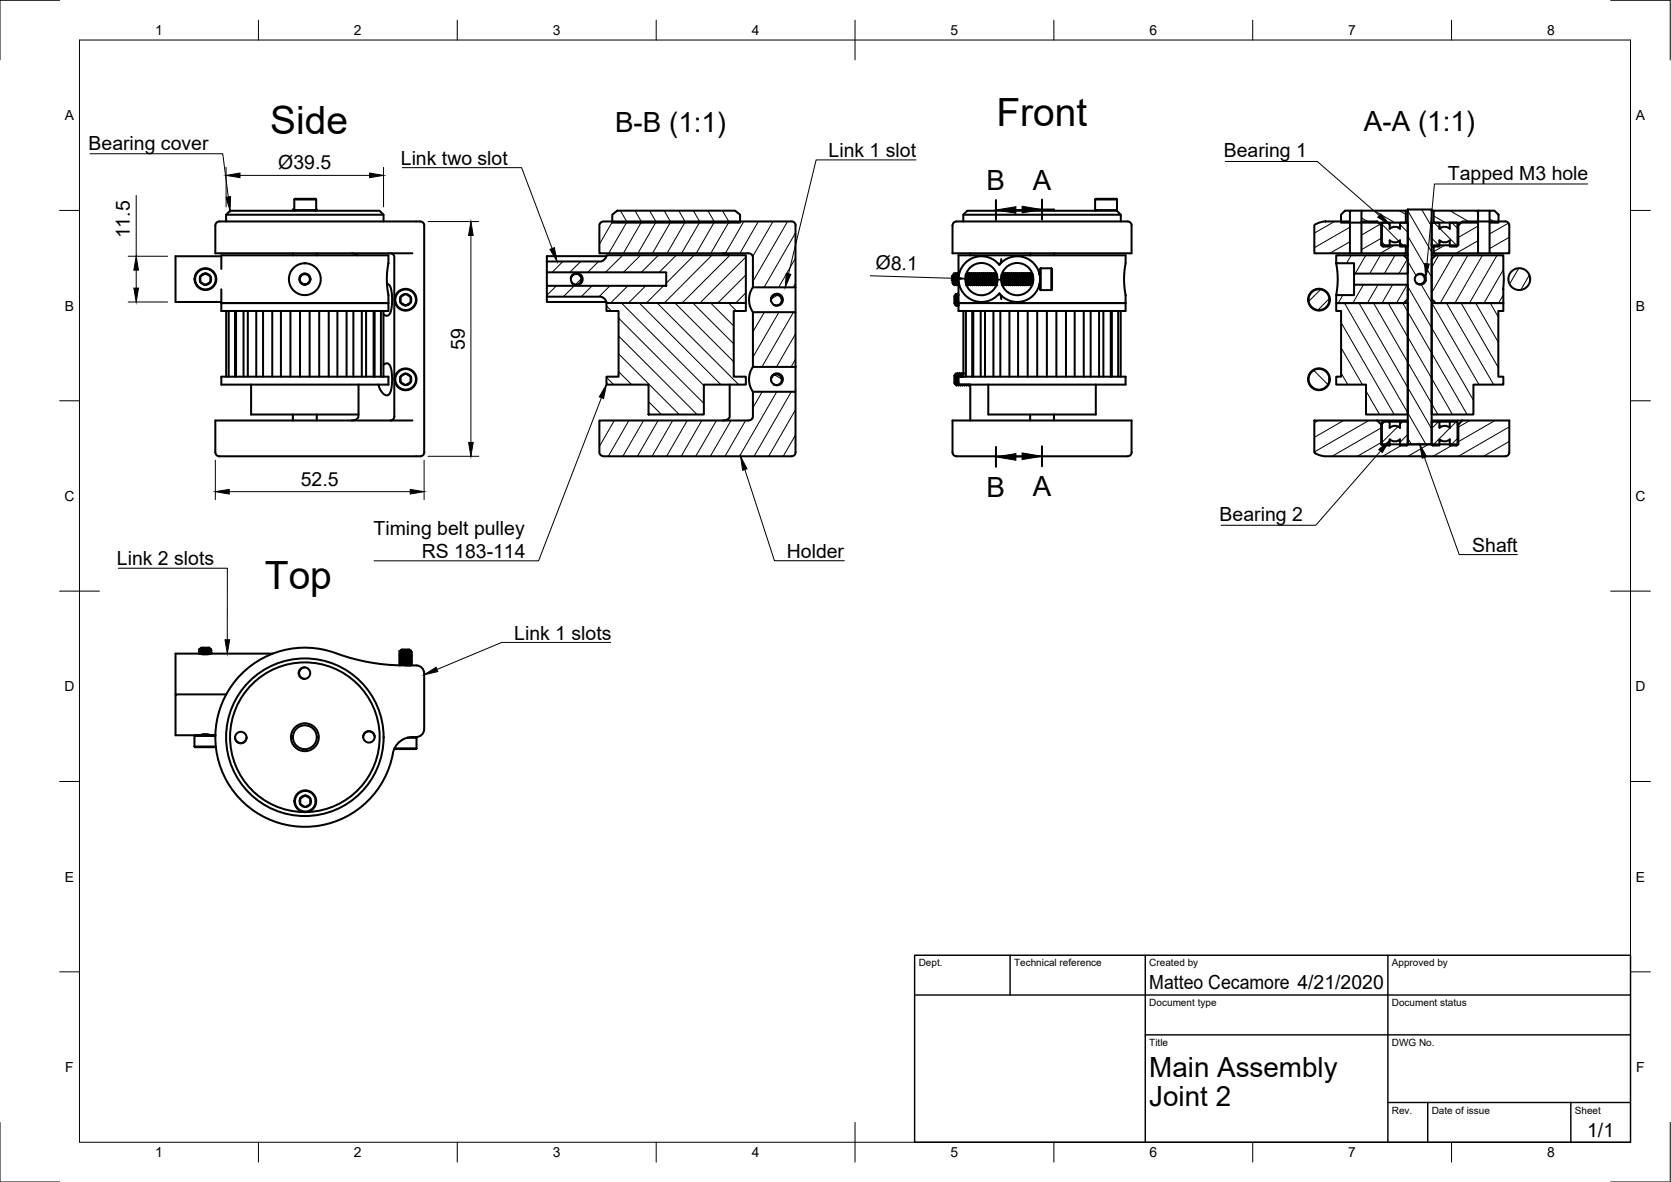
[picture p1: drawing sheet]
<svg xmlns="http://www.w3.org/2000/svg" width="420mm" height="297mm" viewBox="0 0 420 297" stroke-linecap="round" stroke-linejoin="round" font-family="sans-serif">
<!-- layer: Visible -->
<g fill="none" stroke="#000" stroke-width=".51">
<path d="M54.1 56.7v7h49.6M54.1 56.7a1.37 1.37 0 0 1 1.7-1h49.1a1.47 1.47 0 0 1 1.8 1M56.9 54h39.5M56.9 55.7v-1.7l.9-1h37.6l1 1v1.7M74 52.8h5.5M74 50.1l.2-.1h5.1l.2 .1M74 50.1h5.5M74 52.7h-.4v.3M74 52.8l.2 .2M74 50.1v2.7M79.5 52.7h.2v.3M79.5 52.8l-.2 .2"/>
<path d="M79.5 50.1v2.7M106.7 56.7v57a1.44 1.44 0 0 1-1.8 1h-48.7a1.92 1.92 0 0 1-2-.6l-.1-8.4h49.6M151 56l.7-.3 47.3-.1a.97 .97 0 0 1 1 1v15.6h-10.7v-7.7l-.2-.5-.5-.3h-37.9v-7.1zM153.9 53.9l1.3-1h29.6l1.3 1v2.1h-32.2zM239.5 56.7v7h45v-7M242.2 54h39.6M242.2 55.7v-1.7l1-1h37.6l1 1v1.7M259 53v-.3h6v.3M275.4 52.8h5.5M275.4 50.1l.1-.1h5.2l.2 .1M275.4 50.1h5.5M275.4 52.8l.1 .2"/>
<path d="M275.4 50.1v2.7M280.9 52.8l-.2 .2M280.9 50.1v2.7M283.5 55.7h-41.9a1.92 1.92 0 0 0-2 .6l-.1 .4M283.5 55.7a1.01 1.01 0 0 1 1 1M330.5 56.5l1.1-.5 1.4-.3h6.4v8h-8.9zM338.2 52.9h1.2v3.1h-2.2v-2zM339.4 56h2.9M339.4 52.9h2.9M342.3 55.7h4l1 .9v5h6.2v2.1h-11.2zM342.3 52.9h11.2v3.1h-11.2zM347.3 56.6h.2"/>
<path d="M347.8 56h1.6v1.5a1.97 1.97 0 0 1 2.6 0v-1.5h2M347.8 55.9l-.3 .3v5.4M352 57.1l-.4 .1M353.5 52.9h.5M353.7 55.9l.3 .3v5.4M354 52.6h6v59.1h-6zM360 56h1.9v1.5a1.96 1.96 0 0 1 2.7 0l-.1-1.5h1.7M360 52.9h.5M360.3 55.9l-.3 .3v5.4M360.5 52.9h11.1v3.1h-11.1zM361.9 57.1l.4 .1M366.2 55.9l.3 .3v5.4"/>
<path d="M366.5 56.6h.2M371.6 55.7h2.9M371.6 52.9h2.9M374.5 55.7l4-.1a1.01 1.01 0 0 1 1 1v7.1h-5zM374.5 52.9h1.3l1 1.1v2h-2.3zM50.4 69.4l.6-.3a.99 .99 0 0 1 1.6 .1 1.08 1.08 0 0 1 .3 1.4v.3l-.6 .4a.99 .99 0 0 1-1.6-.2 1.08 1.08 0 0 1-.3-1.4zM55.6 67.6v-3.4h42.1v2l-.4 3.7 .4 4.3v4h-42.1v-5.5M55.6 76.2h42.1M55.6 64.4h-11.5v11.5h11.5M56.9 78.2v16.5M57.5 78.2v16.5M59.1 78.2v16.5"/>
<path d="M59.4 78.2v16.5M61.2 78.2v16.5M62.3 78.2v16.5M64.4 78.2v16.5M66.1 78.2v16.5M68.5 78.2v16.5M70.6 78.2v16.5M73 78.2v16.5M73.6 63.7v.5M75.4 78.2v16.5M75.5 69.6l-.1 .9 .4 .6M75.7 69.2l-.2 .4 .4-.4 .7-.3 .6 .1 .4 .3 .3 1-.4 .8"/>
<path d="M76.4 68.8l.8 .1M77.5 71.1l-.7 .3-1-.3 .5 .4 .8-.1M77.7 71l-.2 .1M77.9 78.2v16.5M79.7 63.7v.5M80.3 78.2v16.5M82.7 78.2v16.5M84.8 78.2v16.5M87.1 78.2v16.5M88.4 63.7l.8 .1 .7 .4M88.9 78.2v16.5M91 78.2v16.5"/>
<path d="M92.1 78.2v16.5M93.9 78.2v16.5M94.2 78.2v16.5M95.8 78.2v16.5M96.4 78.2v16.5M97.3 71.3l.7 .4 .4 1.1 .2 2.2-.1 2-.3 1.4-.5 .8-.5 .2-.8-.4M98.1 63.7l.8 .3 .2 .5v40.3l-.2 .6-.8 .3M100.7 74.6l.6-.4a.99 .99 0 0 1 1.6 .2 1.08 1.08 0 0 1 .3 1.4v.3l-.6 .3a.99 .99 0 0 1-1.6-.2 1.12 1.12 0 0 1-.3-1.3zM137.5 65.7h13.6l1-.6 .4-1h35v12h-35l-.4-.9-1.1-.6h-13.5v-2.8h30v-3.4h-30zM137.5 68.4v3.4M137.5 74.6v1.3h15M143.6 69.9l.2 1.1"/>
<path d="M146.2 70.3l-.2-.8-.8-.6-1.1 .2-.6 .8 .4-.7 .7-.5 1 .1 .6 .4 .3 .7-.2 1.1-.7 .6h-.9l-.9-.6 .6 .5h.8l.8-.5 .2-.7M152.5 64.4h-15v1.3M152.5 76.1h35v2.1h-3v16.5h3v2h-10.5v7.5h-13.9v-7.5h-10.6v-2h3v-16.5h-3zM181.7 63.7h.8l.7 .4M189.3 72.2l-.6 1.2-.4 1.6 .3 1.9 .7 1.6M193.9 75.7l.7 .9M194.2 74.3l1.1-.5 1 .4 .5 1-.3 1.1-.9 .5-1-.1 .7 .1 .7-.3 .5-.6 .1-.7-.6-.9-1.1-.2-.8 .6-.2 1v-.7zM200 72.2v6.3M239.7 70l.1 1.3M239.7 70.9l.1 .4M239.8 71.3h.1M239.8 71.3l.2 .4"/>
<path d="M239.9 68.7a2.94 2.94 0 0 0-.4 2.2l.2 .5M239.9 68.7l-.1 2.6M239.9 68.7l.1 .3M239.9 69.6l.2 2.1M239.9 70.7l.1 1M240 69l.3 2.3M240 69h.1M240 71.7h.1M240.1 69l.2 2.3M240.2 75.2l.1 1.3M240.2 76.1v.4M240.2 76.5h.1"/>
<path d="M240.2 76.5v.1M240.2 68.7l.3 3M240.2 68.7l-.1 .3M240.3 68.7l.2 .3M240.3 71.3h.1M240.3 71.3l-.2 .4M240.3 76.5l.2 .3M240.3 71.3l.2 .4M240.3 73.9a2.94 2.94 0 0 0-.3 2.2l.2 .5M240.3 73.9l.1 2-.2-.7v1.4M240.3 68.7l.3 3M240.3 73.9l.2 .3"/>
<path d="M240.4 74.7l.1 2.1M240.4 75.9l.1 .9M240.5 74.2l.2 2.3M240.5 74.2h.1M240.5 76.8h.1M240.5 71.7h.1M240.5 69l.2 2.3M240.5 69h.1M240.5 74.2l.3 2.3M240.5 74.2l.2-.4 .3 3M240.6 69l.2 2.3M240.7 73.8l.3 .4"/>
<path d="M240.7 76.5h.1M240.7 76.5l-.2 .3M240.7 68.7l.3 3M240.7 71.3h.1M240.7 68.7h.1M240.7 71.3l-.1 .4M240.7 68.7l-.1 .3M240.8 76.5l.2 .3M240.8 73.8l.2 2.9M240.8 68.7l.3 3M240.8 71.3l.2 .4M240.8 68.7l.2 .3"/>
<path d="M241 74.2h.1M241 76.8h.1M241 76.2h42h-32.6M241 69l.1 .3M241 69h.1M241 71.7h.1M241.1 69v.1M241.2 68.8l-.1 .2M241.2 71.5l-.1 .2M242.2 78.2v16.5M242.8 69.2l.2 2.5M242.9 65.9a5.7 5.7 0 0 1 8.4 .7 5.7 5.7 0 0 1 8.4-.7 5.7 5.7 0 0 1 0 8.5 5.7 5.7 0 0 1-8.4-.7 5.7 5.7 0 0 1-8.4 .7 5.7 5.7 0 0 1 0-8.5z"/>
<path d="M242.9 69l.2 2.7M242.9 78.2v16.5M242.9 68.8l.1 .2M243 71.6v.1M243 69l.2 2.3M243 69h.1M243 71.7h.1M243.1 69l.2 2.3M243.2 68.7l.3 3M243.2 71.3h.1M243.2 68.7h.1M243.2 68.7l-.1 .3"/>
<path d="M243.3 71.3l-.2 .4M243.3 68.7l.3 3M243.3 71.3l.2 .4M243.3 68.7l.2 .3M243.5 69h.1M243.5 71.7h.1M243.5 69l.3 2.3M243.6 69l.2 2.3M243.8 68.7l.2 3M243.8 71.3h.1M243.8 68.7h.1M243.8 71.3l-.2 .4"/>
<path d="M243.8 68.7l-.2 .3M243.8 68.7l.3 3M243.8 68.7l.2 .3M243.8 71.3l.2 .4M244 63.7v.5M244 69l.3 2.3M244 69h.1M244 71.7h.1M244.1 69l.2 2.3M244.1 69l.2-.3 .2 3M244.3 71.3h.1M244.3 68.7h.1"/>
<path d="M244.3 71.3l-.2 .4M244.3 71.3l.2 .4M244.3 68.7l.3 3M244.3 68.7l.2 .3M244.5 78.2v16.5M244.5 69l.3 2.3M244.5 69h.1M244.5 71.7h.1M244.6 69l.2 2.3M244.7 78.2v16.5M244.8 68.7l.2 3M244.8 71.3h.1"/>
<path d="M244.8 68.7h.1M244.8 68.7l-.2 .3M244.8 71.3l-.2 .4M244.8 68.7l.3 3M244.8 71.3l.2 .4M244.8 68.7l.2 .3M245 69h.1M245 71.7h.1M245 69l.3 2.3M245.1 69l.2 2.3M245.3 68.7l.3 3M245.3 71.3h.1"/>
<path d="M245.3 68.7h.1M245.3 71.3l-.2 .4M245.3 68.7l-.2 .3M245.3 68.7l.2 .3M245.3 71.3l.2 .4M245.5 69l.3 2.3M245.5 69h.1M245.6 69l.2 2.3M245.6 69l.2-.3 .2 3M245.8 71.3h.1M245.8 68.7h.1M245.8 71.3l-.2 .4"/>
<path d="M245.8 71.3l.2 .4M245.8 68.7l.3 3 .2-.4M245.8 68.7l.2 .3M246 71.7h.1M246 69l.3 2.3M246 69h.1M246.1 69l.2 2.3M246.3 68.7l.2 3M246.3 71.3h.1M246.3 68.7h.1M246.3 68.7l-.2 .3M246.3 68.7l.3 3"/>
<path d="M246.3 68.7l.2 .3M246.3 71.3l.2 .4M246.5 69l.3 2.3M246.5 69h.1M246.5 71.7h.1M246.6 69l.2 2.3M246.6 78.2v16.5M246.8 68.7l.3 3M246.8 71.3h.1M246.8 68.7h.1M246.8 71.3l-.2 .4M246.8 68.7l-.2 .3"/>
<path d="M246.8 71.3l.2 .4M246.8 68.7l.2 .3M247 69l.3 2.3M247.2 68.7l.3 3M247.2 68.7l.4 3 .2-.4M247.2 68.7l-.1 .3M247.3 71.3l-.2 .4M247.3 71.3l.2 .4M247.3 68.7l.2 .3M247.5 69h.1M247.5 71.7h.1M247.5 69l.3 2.3"/>
<path d="M247.6 69l.2 2.3M247.7 78.2v16.5M247.8 68.7l.2 3M247.8 71.3h.1M247.8 68.7h.1M247.8 68.7l-.2 .3M247.8 68.7l.3 3M247.8 68.7l.2 .3M247.8 71.3l.2 .4M248 69l.3 2.3M248 69h.1M248 71.7h.1"/>
<path d="M248.1 69l.2 2.3M248.2 68.7l.3 3M248.2 68.7l-.1 .3M248.3 71.3h.1M248.3 68.7h.1M248.3 71.3l-.2 .4M248.3 71.3l.2 .4M248.3 68.7l.3 3M248.3 68.7l.2 .3M248.5 69l.3 2.3M248.5 71.7h.1M248.8 68.7l.2 3"/>
<path d="M248.8 68.7l.3 3M248.8 68.7l-.2 .3M248.8 71.3l-.2 .4M248.8 71.3l.2 .4M248.8 68.7l.2 .3M249 69h.1M249 71.7h.1M249 69l.3 2.3M249.1 69l.2 2.3M249.3 68.7l.2 3M249.3 71.3h.1M249.3 68.7h.1"/>
<path d="M249.3 71.3l-.2 .4M249.3 68.7l-.2 .3M249.3 68.7l.3 3M249.3 68.7l.2 .3M249.3 71.3l.2 .4M249.5 69l.3 2.3M249.5 69h.1M249.5 71.7h.1M249.6 69l.2 2.3M249.7 68.7l.3 3M249.7 68.7l-.1 .3M249.8 71.3h.1"/>
<path d="M249.8 68.7h.1M249.8 71.3l-.2 .4M249.8 78.2v16.5M249.8 71.3l.2 .4M249.8 68.7l.3 3M249.8 68.7l.2 .3M250 71.7h.1M250 69l.3 2.3M250 69h.1M250.1 69l.2 2.3M250.3 68.7l.2 3-.2-.4M250.3 71.3h.1"/>
<path d="M250.3 68.7h.1M250.3 71.3l-.2 .4M250.3 68.7l-.2 .3M250.3 68.7l.2 2.9M250.3 68.7l.2 .3M250.5 69l.2 2.1M250.5 69h.1M250.6 69l.1 1.9M250.6 68.9v.1M251.4 73.9l.4 1.3M251.5 78.2v16.5M251.8 65.1l-.4 1.2"/>
<path d="M251.8 69.2l.2 2.5M251.9 69l.2 2.7M251.9 68.8l.1 .2M252 71.6v.1M252 69l.3 2.3M252 69h.1M252 71.7h.1M252.1 69l.2 2.3M252.2 68.7l.3 3M252.2 68.7l-.1 .3M252.3 71.3h.1M252.3 68.7h.1"/>
<path d="M252.3 71.3l-.2 .4M252.3 71.3l.2 .4M252.3 68.7l.3 3M252.3 68.7l.2 .3M252.5 69l.3 2.3M252.5 69h.1M252.5 71.7h.1M252.6 69l.2 2.3M252.8 68.7l.2 3M252.8 71.3h.1M252.8 68.7h.1M252.8 68.7l-.2 .3"/>
<path d="M252.8 71.3l-.2 .4M252.8 68.7l.3 3M252.8 71.3l.2 .4M252.8 68.7l.2 .3M253 69h.1M253 71.7h.1M253 69l.3 2.3M253.1 69l.2 2.3M253.3 68.7l.2 3M253.3 71.3h.1M253.3 68.7h.1M253.3 71.3l-.2 .4"/>
<path d="M253.3 68.7l-.2 .3M253.3 68.7l.3 3M253.3 68.7l.2 .3M253.3 71.3l.2 .4M253.5 69l.3 2.3M253.5 69h.1M253.5 71.7h.1M253.6 69l.2 2.3M253.7 68.7l.3 3M253.7 68.7l-.1 .3M253.8 71.3h.1M253.8 68.7h.1"/>
<path d="M253.8 71.3l-.2 .4M253.8 78.2v16.5M253.8 71.3l.2 .4M253.8 68.7l.3 3M253.8 68.7l.2 .3M254 71.7h.1M254 69l.3 2.3M254 69h.1M254.1 69l.2 2.3M254.3 68.7l.2 3M254.3 71.3h.1M254.3 68.7h.1"/>
<path d="M254.3 68.7l-.2 .3M254.3 71.3l-.2 .4M254.3 68.7l.3 3M254.3 71.3l.2 .4M254.3 68.7l.2 .3M254.5 69h.1M254.5 71.7h.1M254.5 69l.3 2.3M254.6 69l.2 2.3M254.8 68.7l.2 3M254.8 71.3l-.2 .4M254.8 71.3h.1"/>
<path d="M254.8 68.7h.1M254.8 68.7l-.2 .3M254.8 68.7l.3 3M254.8 68.7l.2 .3M254.8 71.3l.2 .4M255 69l.3 2.3M255 69h.1M255 71.7h.1M255.1 69l.2 2.3M255.2 68.7l.3 3M255.2 68.7l-.1 .3M255.3 71.3l-.2 .4"/>
<path d="M255.3 71.3h.1M255.3 68.7h.1M255.3 71.3l.2 .4M255.3 68.7l.3 3M255.3 68.7l.2 .3M255.5 71.7h.1M255.5 69l.3 2.3M255.5 69h.1M255.6 69l.2 2.3M255.8 68.7l.2 3M255.8 71.3h.1M255.8 68.7h.1"/>
<path d="M255.8 71.3l-.2 .4M255.8 68.7l-.2 .3M255.8 68.7l.3 3M255.8 68.7l.2 .3M255.8 71.3l.2 .4M256 78.2v16.5M256 69l.3 2.3M256 69h.1M256 71.7h.1M256.1 69l.2 2.3M256.3 68.7l.3 3M256.3 71.3h.1"/>
<path d="M256.3 68.7h.1M256.3 71.3l-.2 .4M256.3 68.7l-.2 .3M256.3 71.3l.2 .4M256.3 68.7l.2 .3M256.5 69l.3 2.3M256.8 68.7l.2 3M256.8 68.7l.3 3M256.8 68.7l-.2 .3M256.8 71.3l-.2 .4M256.8 71.3l.2 .4M256.8 68.7l.2 .3"/>
<path d="M257 69h.1M257 71.7h.1M257 69l.3 2.3M257.1 69l.2 2.3M257.3 68.7l.2 3M257.3 71.3h.1M257.3 68.7h.1M257.3 71.3l-.2 .4M257.3 68.7l-.2 .3M257.3 68.7l.3 3M257.3 68.7l.2 .3M257.3 71.3l.2 .4"/>
<path d="M257.5 69l.3 2.3M257.5 69h.1M257.5 71.7h.1M257.6 69l.2 2.3M257.6 69l.2-.3 .2 3M257.8 71.3h.1M257.8 68.7h.1M257.8 71.3l-.2 .4M257.8 71.3l.2 .4M257.8 68.7l.3 3 .2-.4M257.8 68.7l.2 .3M258 69l.3 2.3"/>
<path d="M258 69h.1M258 71.7h.1M258.1 69l.2 2.3M258.3 68.7l.2 3M258.3 68.7l.3 3M258.3 68.7l-.2 .3M258.3 71.3l.2 .4M258.3 68.7l.2 .3M258.4 78.2v16.5M258.5 69h.1M258.5 71.7h.1M258.5 69l.3 2.3"/>
<path d="M258.6 69l.2 2.3M258.8 68.7l.2 3M258.8 71.3h.1M258.8 68.7h.1M258.8 71.3l-.2 .4M258.8 68.7l-.2 .3M258.8 68.7l.3 3M258.8 68.7l.2 .3M258.8 71.3l.2 .4M259 69l.3 2.3M259 69h.1M259 71.7h.1"/>
<path d="M259 63.7v.5M259 64.2h24v2l-.4 3.3 .1 2.6 .3 2v4.1h-42v-6.5M259 64.2h-18v4.8M259.1 69l.2 2.3M259.1 69l.2-.3 .2 3M259.3 71.3h.1M259.3 68.7h.1M259.3 71.3l-.2 .4M259.3 71.3l.2 .4M259.3 68.7l.2 2.9M259.3 68.7l.2 .3M259.5 71.7h.1"/>
<path d="M259.5 69l.2 2.1M259.5 69h.1M259.6 69l.2 1.9M259.6 68.9v.1M260.8 78.2v16.5M261.3 71.6l.1 .1M261.4 68.7v.2M261.4 71.3v.4M261.4 68.7v.3M261.4 68.7h.1M261.4 71.7h.1M261.7 67.4l-.2 .2v5.2l.2 .1"/>
<path d="M261.7 67.4v5.5M261.7 72.9h2.7M261.7 67.4h2.7M263.2 78.2v16.5M264.4 67.4l.1 .2v5.2l-.1 .1M264.4 67.4v5.5M265 63.7v.5M265.6 78.2v16.5M268 78.2v16.5M270.2 78.2v16.5M272.5 78.2v16.5M274.2 78.2v16.5"/>
<path d="M276.4 78.2v16.5M277.4 78.2v16.5M279.3 78.2v16.5M279.6 78.2v16.5M281.2 78.2v16.5M281.8 78.2v16.5M336 74.2h4.5v-2.6h13.5v3.5l-1 1.1h-17zM336 64.2h17l1 1v3.6h-13.5v-2.6h-4.5zM336 66.2l.4 3.6-.4 4.4M336 76.2h18v28h-10.5v-7.5h-7.5v-2h1.2v-16.5h-1.2zM339.4 63.7h2.9M340.5 68.8v2.8"/>
<path d="M347.5 61.6l.3 .3M347.8 62h1.6v-1.6a1.97 1.97 0 0 0 2.6 0v1.6h2M351.6 60.7l.4 .1M353 64.2h1M353.5 63.7h.5M354 61.6l-.3 .3M356.2 69.2l.7-.4 .7 .1 .6 .4 .3 .7-.1 .7-.6 .7-.9 .1-.7-.4M356.2 69.2l.5-.3 .7 .1 .6 .4 .2 .7-.1 .7-.7 .5-.6 .1-.6-.3M356.2 69.2a1.26 1.26 0 0 0 0 1.9M360 62h1.9v-1.6a1.97 1.97 0 0 0 2.7 0l-.1 1.6h1.7M360 64.2h1M360 76.2h18v2h-1.3v16.5h1.3v2h-7.5v7.5h-10.5z"/>
<path d="M360 63.7h.5M360 61.6l.3 .3M360.5 61.6h6.2v-5l1-.9h3.9v8h-11.1zM361 64.2h17l.1 5.6-.1 6.4h-17l-1-1.1v-9.9zM362.3 60.7l-.4 .1M366.5 61.6l-.3 .3M371.6 63.7h2.9M55.6 94.7h42.1v2h-42.1zM63.1 96.7v7.5h27v-7.5M96.4 91.7l.7-.4 .6 .1 .4 .7 .3 1 .2 3.4-.3 1.7-.4 .9-.7 .3-.8-.5-.8-.9-.5-1.3M100.7 94.6l.6-.4a.99 .99 0 0 1 1.6 .2 1.08 1.08 0 0 1 .3 1.4v.3l-.6 .3a.99 .99 0 0 1-1.6-.1 1.12 1.12 0 0 1-.3-1.4zM183.5 96.7v8.1l-.5 .6-1.3 .3"/>
<path d="M189.3 92.2l-.6 1.2-.4 1.6 .3 2 .7 1.5M193.9 95.7l.7 .9M194.2 94.3l1.1-.5 1 .4 .5 1-.3 1.1-.9 .5-1-.1 .7 .1 .7-.3 .5-.6 .1-.6-.2-.6-.4-.4-.9-.2-1 .5-.2 1.1v-.7zM200 92.2h-10.7v-13.7h10.7v20M240.2 95.2l.1 1.3M240.2 96.1v.4M240.2 96.5h.1M240.2 96.5v.1M240.3 96.5l.2 .3M240.3 93.9a2.94 2.94 0 0 0-.3 2.2l.2 .5M240.3 93.9l.1 2-.2-.7v1.4M240.3 93.9l.2 .3"/>
<path d="M240.4 94.7l.1 2.1M240.4 95.9l.1 .9M240.5 94.2l.2 2.3M240.5 94.2h.1M240.5 96.8h.1M240.5 94.2l.3 2.3M240.5 94.2l.2-.4 .3 3M240.7 93.8l.3 .4M240.7 96.5h.1M240.7 96.5l-.2 .3M240.8 96.5l.2 .3M240.8 93.8l.2 3 .1-.1"/>
<path d="M241 94.2v.5M241 94.2h.1M241 96.8h.1M241 94.7h42v2h-42zM241 94.2l.1 .5M241.2 93.8l.2 .9M241.2 93.8l.1 .9M241.2 93.8l-.2 .4M241.3 93.8l.2 .4M241.4 96.7l.1 .1M241.5 94.2h.1M241.5 96.8h.1"/>
<path d="M241.5 94.2l.1 .5M241.5 96.7v.1M241.6 96.7l-.1 .1M241.7 93.8l.1 .9M241.7 93.8h.1M241.7 93.8l-.2 .4M241.8 93.8l.1 .9M241.8 93.8l.2 .4M241.9 96.7l.1 .1M242 94.2v.5M242 94.2h.1M242 96.8h.1"/>
<path d="M242 96.7v.1M242 94.2l.1 .5M242.1 96.7l-.1 .1M242.2 93.8v.1M242.2 93.8l-.2 .4M242.4 96.7l.1 .1M242.5 96.8h.1M242.5 96.7v.1l.1-.1M242.9 96.7l.1 .1M243 96.8h.1M243 96.7v.1M243.1 96.7l-.1 .1"/>
<path d="M243.4 96.7l.1 .1M243.5 96.8h.1M243.5 96.7v.1M243.6 96.7l-.1 .1M243.9 96.7l.1 9M248.5 96.7v7.5h27v-7.5M73.6 104.2v1.5M79.7 104.2v1.5M90.1 104.2v.5l-.2 .5-.7 .4-.8 .1M150.7 105.7l37.6-.1 .7-.3 .3-.5v-6.3h10.7v15.2a1.01 1.01 0 0 1-1 1l-47.4-.1-.6-.2-.3-.7zM259 104.2v1.5M265 104.2v1.5"/>
<path d="M284.5 113.7v-8h-45v8a1.37 1.37 0 0 0 1.7 1h42.3M284.5 113.7a1.01 1.01 0 0 1-1 1M346.3 105.7h7.7M346.3 105.7h-15.8v8l1.1 .6 1.5 .4h45.4a1.01 1.01 0 0 0 1-1v-8h-11.8M346.3 105.7l1 1M347.3 106.7h.2M347.3 106.7v5h19.4v-5M347.8 106h1.6v1.5a1.91 1.91 0 0 1 2.6 0v-1.5h2M347.8 105.9l-.3 .4v5.4l.3 .3M349.4 106h2.6M349.4 110.4v1.6h-1.6M351.6 110.7l.4 .1"/>
<path d="M352 110.4v1.6h1.7M352 107.1l-.4 .1M352 110.4a1.96 1.96 0 0 1-2.6 0M353.7 105.9l.3 .4v5.4l-.3 .3M360 106h1.9v1.5a1.91 1.91 0 0 1 2.6 0v-1.5h1.7M360 105.7h7.7M360.3 105.9l-.3 .4v5.4l.3 .3M361.9 110.4v1.6h-1.6M361.9 106h2.6M361.9 107.1l.4 .1M362.3 110.7l-.4 .1M364.5 110.4v1.6h1.7"/>
<path d="M364.6 110.4a1.96 1.96 0 0 1-2.7 0M366.2 105.9l.3 .4v5.4l-.3 .3M366.5 106.7h.2M367.7 105.7l-1 1M50.1 163.2h.1M50.1 163.6v.1M50.1 164.1v.1M50.1 163.2l.4 .2M50.1 163.7l.4 .2M50.1 164.2l.2 .1M50.2 163.2h-.1M50.5 163.4h.1"/>
<path d="M50.5 163.9h.1M50.5 163.4l-.4 .2M50.5 163.9l-.4 .2M52.8 163.2l-2.3 .2M52.8 163.7l-2.3 .2M52.8 164.2l-2 .2M52.8 163.1l-2.3 .3M52.8 163.6l-2.3 .3M52.8 164.2l-2.2 .1M52.8 163.1v.1M52.8 163.6v.1M52.8 164.1v.1"/>
<path d="M52.8 163.2l.3 .2M52.8 163.7l.3 .2M52.8 164.2l.2 .1M53 163.1l-.4-.3h-1.2a1.1 1.1 0 0 0-1.3 .4M53 163.1l-2.9 .1M53 163.1h-.2M53.1 163.5l-3 .2M53.1 163.9l-3 .3M53.1 163.4l-3 .2M53.1 163.9l-3 .2M53.1 163.4l-.3 .2M53.1 163.9h.1"/>
<path d="M53.1 164l-.3 .2M56.9 174.5h-12.8v10.3h6.1l1-.2 2.9 .2h-5.1l-.1 .1M68.6 164.3h-15.5l-1.1 .2-1.8-.2h-6.1v10.2M76.6 167.7a1.45 1.45 0 0 0-1.4 1.5 1.45 1.45 0 0 0 1.4 1.4M100.5 163.6v.1M100.5 164.6v.1M100.5 165.6v.1M100.5 166.1v.1M100.5 166.6v.1M100.5 167.1v.1M100.5 163.7l.3 .2M100.5 165.2l.3 .2"/>
<path d="M100.5 166.2l.3 .2M100.5 166.7l.3 .2M100.6 163.6l-.1 .1M100.8 163.9h.1M100.8 164.9h.1M100.8 165.4h.1M100.8 166.4h.1M100.8 166.9h.1M103.1 163.7l-2.2 .2-.4 .2M103.1 164.1l-2.3 .3-.3 .2M103.1 164.7l-2.2 .2-.4 .2M103.1 165.2l-2.2 .2-.4 .2"/>
<path d="M103.1 165.7l-2.2 .2-.4 .2M103.1 166.2l-2.2 .2-.4 .2M103.1 166.7l-2.1 .2-.5 .2M103.1 167.2h-.3M103.1 163.6l-2.3 .3M103.1 164.1l-2.3 .3-.3-.2M103.1 164.6l-2.3 .3M103.1 165.1l-2.3 .3M103.1 166.1l-2.3 .3M103.1 166.6l-2.3 .3M103.1 167.1l-1.1 .1M103.1 163.7l.4 .2-3 .3"/>
<path d="M103.1 165.2l.4 .2-3 .2M103.1 166.7l.4 .2-3 .2M103.1 163.6v.1M103.1 164.6v.1M103.1 165.1v.1M103.1 165.6v.1M103.1 166.1v.1M103.1 166.6v.1M103.1 167.1v.1M103.1 164.2l.4 .1M103.1 164.7l.4 .2M103.1 165.7l.4 .1"/>
<path d="M103.1 166.2l.4 .2M103.1 167.2h.2M103.3 163.5l-.4-.3h-1.9l-.5 .4M103.3 163.5l-2.8 .1M103.3 163.5l-.2 .1M103.5 164.3l-3 .3M103.5 164.9l-3 .3M103.5 165.8l-3 .3M103.5 166.4l-3 .2M103.5 163.9l-.4 .2M103.5 164.4l-.4 .2M103.5 164.9l-.4 .2"/>
<path d="M103.5 165.4l-.4 .2M103.5 165.9l-.4 .2M103.5 166.4l-.4 .2M103.5 166.9l-.4 .2M103.5 165.4l-3 .3 .3 .2 2.3-.3M103.5 163.9l-3 .3M103.5 164.3l-3 .4 .3 .2M103.5 165.8l-3 .4M103.5 166.4l-3 .3M103.5 166.9l-2.9 .3M103.5 163.9h.1M103.5 164.9h.1"/>
<path d="M103.5 165.4h.1M103.5 166.4h.1M103.5 166.9h.1M48.9 184.9h5.2M48.9 187.6l.1 .2 5.3-.1M48.9 187.6h5.4M48.9 184.9v2.7M50.7 184.6h1.8M51.8 184.6h-.9M52.2 184.6h-1.4M62 185.3a1.45 1.45 0 0 1-1.4 1.4 1.45 1.45 0 0 1-1.5-1.4M94.2 185.2a1.45 1.45 0 0 0-1.4-1.4 1.45 1.45 0 0 0-1.5 1.4"/>
<path d="M99.2 188.1l.2 .1h5.2l.1-.1M99.2 188.1h5.5M99.2 188v.1M102.4 185.4h2.3M103.7 185.2h.9M103.7 185.2a5 5 0 0 0-4.9 4.1M104.6 185.2l.1 .2M104.7 185.2a2 2 0 0 0 2-2v-14a2 2 0 0 0-2-2 53.8 53.8 0 0 1-21.8-3.6 22.5 22.5 0 0 0-28.1 16.2 22.5 22.5 0 0 0 17.1 27.5 22.5 22.5 0 0 0 26.9-18M104.7 185.4v2.7M75.5 200.6v1.5M75.5 200.6l.6-.3a1.01 1.01 0 0 1 1.6 .2 1.12 1.12 0 0 1 .3 1.3v.3l-.6 .4a.99 .99 0 0 1-1.6-.2l-.3-.2M75.5 200.6a1.45 1.45 0 0 0 0 1.5"/>
<path d="M75.5 200.6a1.45 1.45 0 0 1 2.2-.4 1.45 1.45 0 0 1 0 2.3 1.45 1.45 0 0 1-2.2-.4M77.4 204.1a18.8 18.8 0 0 0 15.4-28.5 18.8 18.8 0 0 0-32.4 .2 18.8 18.8 0 0 0 15.8 28.3"/>
<circle cx="51.7" cy="70.1" r="2.59"/>
<circle cx="51.7" cy="70.1" r="1.45"/>
<circle cx="51.7" cy="70.1" r="2.74"/>
<circle cx="76.6" cy="70.2" r="4"/>
<circle cx="76.7" cy="70.1" r="1.41"/>
<circle cx="102" cy="75.3" r="2.59"/>
<circle cx="102" cy="75.3" r="1.45"/>
<circle cx="102" cy="75.3" r="2.74"/>
<circle cx="246.8" cy="70.1" r="4.1"/>
<circle cx="255.8" cy="70.1" r="4.1"/>
<circle cx="331.6" cy="75.3" r="2.61"/>
<circle cx="331.7" cy="75.3" r="2.74"/>
<circle cx="382" cy="70.1" r="2.74"/>
<circle cx="102" cy="95.3" r="2.59"/>
<circle cx="102" cy="95.3" r="1.45"/>
<circle cx="102" cy="95.3" r="2.74"/>
<circle cx="331.6" cy="95.3" r="2.61"/>
<circle cx="331.7" cy="95.3" r="2.74"/>
<circle cx="76.5" cy="169.2" r="1.45"/>
<circle cx="60.5" cy="185.4" r="1.45"/>
<circle cx="76.7" cy="185.3" r="19.8"/>
<circle cx="76.7" cy="185.3" r="3"/>
<circle cx="76.7" cy="185.3" r="3.5"/>
<circle cx="92.8" cy="185.2" r="1.45"/>
<circle cx="76.8" cy="201.4" r="2.59"/>
<circle cx="76.8" cy="201.4" r="2.74"/>
</g>
<g fill="#000">
<circle cx="250.5" cy="71.7" r=".25"/>
<circle cx="261.3" cy="68.7" r=".25"/>
<circle cx="242.2" cy="93.8" r=".25"/>
<circle cx="50.5" cy="162.9" r=".25"/>
<circle cx="100.8" cy="163.4" r=".25"/>
<circle cx="50.1" cy="184.8" r=".25"/>
<circle cx="53.1" cy="184.8" r=".25"/>
</g>
<!-- layer: Border -->
<g fill="none" stroke="#000" stroke-width=".25">
<path d="M15 .1h-15v15M20 10.1h390v276.9h-390zM65 5.1v5M115 5.1v5M165 5.1v5M215 5.1v10M265 5.1v5M315 5.1v5M365 5.1v5M405 .1h15v15M15 52.9h5M410 52.9h5"/>
<path d="M15 100.7h5M410 100.7h5M15 148.6h10M405 148.6h10M15 196.4h5M410 196.4h5M15 244.2h5M410 244.2h5M0 282.1v14.9h15M65 287v5M115 287v5M165 287v5"/>
<path d="M215 282.1v9.9M265 287v5M315 287v5M365 287v5M420 282.1v14.9h-15"/>
</g>
<!-- layer: TitleBlock -->
<path d="M230 240.1h180v46.9h-180zM230 250h180M254 240.1v9.9M288 240.1v46.9M349 240.1v46.9M288 260.1h122M349 277.1h61M359 277.1v9.9M395 277.1v9.9" fill="none" stroke="#000" stroke-width=".36"/>
<!-- layer: Hatching -->
<g fill="none" stroke="#000" stroke-width=".25">
<path d="M154 55.7l.1 .3M154 55.7l-3.3 5.7M156 53l1.8 3M157.7 55.7l-4.6 8M159.7 53l1.7 3M161.4 55.7l-4.7 8M163.3 53l1.8 3M165 55.7l-4.6 8M167 53l1.7 3M168.7 55.7l-4.6 8M170.7 53l1.7 3M172.3 55.7l-4.6 8"/>
<path d="M174.3 53l1.8 3M176 55.7l-4.6 8M178 53l1.7 3M179.7 55.7l-4.6 8M181.7 53l1.7 3M183.3 55.7l-4.6 8M185.8 53.8l.3 .4M187 55.7l-4.6 8M190.7 55.7l-4.6 8M194.4 55.7l-5.1 8.7M198 55.7l-8.7 15M200 58.6l-7.9 13.6"/>
<path d="M335.5 55.7l-5 2.9M337.2 55.5l.9 .5M339.2 53l.2 .1M339.4 57.1l-8.9 5.1M342.3 54.8l2.1 1.2M345.5 53l5.3 3M347 56.4l-4.7 2.7M347.3 59.9l-5 2.8M347.5 56.4l4.2 4.2M351.9 53l1.6 .9M352 56.4l2 2M354 59.3l6 10.4"/>
<path d="M354 52.9l6 10.4M357.5 52.7l2.5 4.3M360 59.9l1.9 1.9M360.5 54.3l3 1.7M360.6 56l1.3 1.3M362 57.4l4.4 4.4M364.6 53l5.2 3M365.1 56l1.4 1.4M370.9 53l.7 .4M371.6 56.8l-4.9 2.9M374.5 55l1.7 1M379.3 56.1l-4.8 2.7"/>
<path d="M379.5 59.6l-5 2.9M139.9 71.8l-2.4 2.4M141.5 65.7l-2.7 2.7M144.4 71.8l-2.8 2.8M146 65.7l-2.7 2.7M146.2 70l-1.5 1.5M148.9 71.8l-2.8 2.8M150.5 65.7l-2.7 2.7M152.5 76.9l1.3 1.3M153.4 71.8l-2.8 2.8M155.5 79.9l21.5 21.5M156.3 76.2l20.7 20.7"/>
<path d="M156.5 64.2l-4.2 4.2M157.8 71.8l-4.3 4.4M160.8 76.2l20.5 20.5M161 64.2l-4.2 4.2M162.3 71.8l-4.3 4.4M165.2 76.2l20.5 20.5M165.5 64.2l-4.3 4.2M166.8 71.8l-4.3 4.4M169.7 76.2l14.8 14.7M170 64.2l-4.3 4.2M174.2 76.2l10.3 10.2M174.5 64.2l-7 7"/>
<path d="M178.7 76.2l5.8 5.7M179 64.2l-12 12M183.2 76.2l2 2M183.5 64.2l-12 12M187.5 64.6l-11.5 11.6M187.5 69.1l-7 7.1M187.5 73.6l-2.5 2.6M192.2 78.5l-2.9 4.9M195.6 74.1l-1.7 1M195.9 78.5l-6.6 11.3M199.5 78.5l-7.9 13.7M200 64.9l-4.2 7.3"/>
<path d="M200 71.3l-.5 .9M332.1 72.8l-3 2.9M334.2 75l-2.8 2.9M336.1 64.2l-.1 .2M337.6 74.2l-1.1 2M338.1 76.2l20.4 35.5M339.4 60.8l-5 2.9M339.7 64.2l-1.1 2M341.7 76.2l18.3 31.6M342.8 71.6l-2.7 4.6M343.4 64.2l-2.6 4.6M345.4 76.2l16.1 28"/>
<path d="M346.5 71.6l-2.7 4.6M347.1 64.2l-2.7 4.6M347.5 60.8l1.1 1.2M349.1 76.2l16.1 28M350.1 71.6l-2.6 4.6M350.5 61.7l-3.4 2M350.8 64.2l-2.7 4.6M352 60.9l1.1 1.1M352.7 76.2l16.2 28M353.5 63.6l-.1 .1M353.8 71.6l-2.6 4.6M353.9 65.1l-2.2 3.7"/>
<path d="M354 72l16.5 28.6M354 65.6l2.1 3.7M357.4 71.5l2.6 4.5M360 76.2l11.9 20.5M361.7 64.2l-1.7 3M363.2 61.7l-2.7 1.6M363.7 76.2l11.9 20.5M365.4 64.2l-5.4 9.4M367.4 76.2l9.3 16.2M369.1 64.2l-7 12M371.1 76.2l5.6 9.8M371.6 60.5l-5.5 3.2"/>
<path d="M372.7 64.2l-6.9 12M374.7 76.2l2 3.5M376.4 64.2l-6.9 12M378 67.8l-4.9 8.4M378 74.2l-1.2 2M379.5 63.3l-.7 .4M381.9 67.4l-2.4 4M384.5 69.1l-2.1 3.8M152.5 94.8l1.8 1.9M155.5 93.4l3.3 3.3M155.5 88.9l15.3 15.3M155.5 84.4l19.8 19.8"/>
<path d="M191.6 98.5l-2.3 4M194.7 94.2l1.8 1M195.3 98.5l-9.4 16.2M199 98.5l-9.4 16.2M200 84l-4.8 8.2M200 90.3l-1.1 1.9M329.4 96.6l1 1M330.3 93.1l3.6 3.6M337.2 93.8l1.7 2.9M337.2 87.4l5.4 9.3M337.2 81.1l13.4 23.1M343.5 98.3l3.4 5.9"/>
<path d="M150.8 105.7l-.1 .1M154.5 105.7l-3.8 6.5M158.1 105.7l-5.1 9M161.8 105.7l-5.2 9M163.1 100.9l3.2 3.3M165.5 105.7l-5.2 9M169.1 105.7l-5.1 9M172.8 105.7l-5.2 9M176.5 105.7l-5.2 9M180.1 105.7l-5.2 9M183.8 105.7l-5.2 9M187.5 105.7l-5.2 9"/>
<path d="M200 103l-6.7 11.7M200 109.4l-3.1 5.3M331.5 105.7l-1 .5M337.8 105.7l-7.3 4.2M344.2 105.7l-13.7 7.9M347.3 107.5l-12.4 7.2M347.3 111.2l-6 3.5M348.2 106l-.7 .7M351.5 107.2l-4 4M352.7 106l-.7 .6M352.8 111.7l-5.2 3M354 109.2l-2 2"/>
<path d="M354 110.1l.9 1.6M359.2 111.7l-5.2 3M361.7 106l-1.7 1.7M365.5 111.7l-5.2 3M366.2 106l-6 6M366.5 110.2l-1.8 1.8M369.6 105.7l-2.9 1.6M375.9 105.7l-9.2 5.3M379.5 107.3l-12.8 7.4M379.5 110.9l-6.5 3.8"/>
</g>
<!-- layer: Annotations -->
<path d="M250.4 50.3v5M262 50.2v5M250.4 112.3v5M262 112.2v5" fill="none" stroke="#000" stroke-width=".51"/>
<g fill="none" stroke="#000" stroke-width=".25">
<path d="M22.6 38.6h33.4l1.4 10.9M101.2 42.1h29.9l7.7 20.3M230.3 40.2h-25.1l-6.9 28.6M252 52.7h5M255.4 52.8h5M308.1 40.6h23.1l15.6 13.6M399.2 46.2h-38.5l-1.9 20.1M151.2 99.9l-15.8 41h-41.4M187.3 118l7.4 22.9h17.6M252 114.7h5M255.4 114.8h5M347.1 113.3l-16.3 18.7h-23.8"/>
<path d="M358.2 115l8.7 24.4h14.7M29.8 142.8h27.4l-.1 18M153.6 161.4h-27.4l-16.3 6.8"/>
</g>
<g fill="#000" stroke="#000" stroke-width=".25">
<path d="M56.8 49.6l1.2-.2-.2 3.6zM250.4 52.8l5-.8v1.6zM257 51.8l5 .9-5 .8zM347.2 53.7l2.2 2.8-3-1.9zM138.3 62.7l1.1-.5 .7 3.5zM197.7 68.7l1.1 .2-1.4 3.3zM358.2 66.2l1.2 .1-.9 3.5zM152.5 96.7l-.7 3.4-1.1-.4zM186.2 114.7l1.6 3.1-1.1 .4zM250.4 114.8l5-.8v1.7zM257 113.8l5 .9-5 .8zM346.7 113l2.7-2.3-1.8 3z"/>
<path d="M357 111.7l1.7 3.1-1.1 .4zM56.6 160.8h1.1l-.6 3.5zM106.6 169.6l3-1.9 .5 1.1z"/>
</g>
<!-- layer: Dimensions -->
<g fill="none" stroke="#000" stroke-width=".25">
<path d="M34.2 49.1v15.3M56.9 42.1v9.9M60.3 44.1h32.6M96.4 42.1v9.9M107.6 55.7h12.8M118.4 59.2v52M32.2 75.9h9.9M32.2 64.4h9.9M34.2 67.9v4.5M218.8 69.3l20.4 .6M242.7 70l8.1 .3M254.3 70.4l3.5 .1"/>
<path d="M54.1 115.7v9.9M106.6 115.7v9.9M107.6 114.7h12.8M57.6 123.6h45.5"/>
</g>
<path d="M56.9 44.1l3.4-.6v1.1zM92.9 43.5l3.5 .6-3.5 .5zM118.4 55.7l.6 3.5h-1.2zM33.7 72.4h1.1l-.6 3.5zM34.2 64.4l.6 3.5h-1.1zM239.2 69.3l3.5 .7-3.5 .5zM250.8 70.3l3.5-.5v1.2zM117.8 111.2h1.2l-.6 3.5zM54.1 123.6l3.5-.6v1.1zM103.1 123l3.5 .6-3.5 .5z" fill="#000" stroke="#000" stroke-width=".25"/>
<g font-size="9.8">
<text x="67.9" y="33.6">Side</text>
<text x="250.6" y="31.7">Front</text>
<text x="66.6" y="147.9">Top</text>
</g>
<g font-size="7">
<text x="154.7" y="33.2">B-B (1:1)</text>
<text x="343" y="32.9">A-A (1:1)</text>
<text x="248" y="47.8">B</text>
<text x="259.7" y="47.7">A</text>
<text x="248" y="124.8">B</text>
<text x="259.7" y="124.7">A</text>
<text x="289" y="270.6">Main Assembly</text>
<text x="289" y="278.1">Joint 2</text>
</g>
<g font-size="4.9">
<text x="22.3" y="37.6">Bearing cover</text>
<text x="100.8" y="41.4">Link two slot</text>
<text x="208.3" y="39.5">Link 1 slot</text>
<text x="307.7" y="39.5">Bearing 1</text>
<text x="70" y="42.4">Ø39.5</text>
<text x="364.1" y="45.3">Tapped M3 hole</text>
<text x="32.7" y="59.9" transform="rotate(-90 32.7 59.9)">11.5</text>
<text x="220.2" y="67.7" transform="rotate(2 220.2 67.7)">Ø8.1</text>
<text x="116.8" y="87.9" transform="rotate(-90 116.8 87.9)">59</text>
<text x="75.6" y="122">52.5</text>
<text x="306.7" y="131">Bearing 2</text>
<text x="93.9" y="134.3">Timing belt pulley</text>
<text x="29.4" y="142.1">Link 2 slots</text>
<text x="106.1" y="140.2">RS 183-114</text>
<text x="197.8" y="140.2">Holder</text>
<text x="370.2" y="138.7">Shaft</text>
<text x="129.3" y="160.7">Link 1 slots</text>
<text x="289" y="248.5">Matteo Cecamore 4/21/2020</text>
<text x="399.1" y="285.7">1/1</text>
</g>
<g font-size="3.5">
<text x="39" y="8.8">1</text>
<text x="89" y="8.8">2</text>
<text x="139" y="8.8">3</text>
<text x="189" y="8.8">4</text>
<text x="239" y="8.8">5</text>
<text x="289" y="8.8">6</text>
<text x="339" y="8.8">7</text>
<text x="389" y="8.8">8</text>
<text x="16.3" y="30.2">A</text>
<text x="411.3" y="30.2">A</text>
<text x="16.3" y="78">B</text>
<text x="411.3" y="78">B</text>
<text x="16.2" y="125.9">C</text>
<text x="411.2" y="125.9">C</text>
<text x="16.2" y="173.7">D</text>
<text x="411.2" y="173.7">D</text>
<text x="16.3" y="221.6">E</text>
<text x="411.3" y="221.6">E</text>
<text x="16.4" y="269.4">F</text>
<text x="411.4" y="269.4">F</text>
<text x="39" y="290.8">1</text>
<text x="89" y="290.8">2</text>
<text x="139" y="290.8">3</text>
<text x="189" y="290.8">4</text>
<text x="239" y="290.8">5</text>
<text x="289" y="290.8">6</text>
<text x="339" y="290.8">7</text>
<text x="389" y="290.8">8</text>
</g>
<g font-size="2.5">
<text x="231" y="242.9">Dept.</text>
<text x="255" y="242.9">Technical reference</text>
<text x="289" y="242.9">Created by</text>
<text x="350" y="242.9">Approved by</text>
<text x="289" y="252.8">Document type</text>
<text x="350" y="252.8">Document status</text>
<text x="289" y="262.9">Title</text>
<text x="350" y="262.9">DWG No.</text>
<text x="350" y="279.9">Rev.</text>
<text x="360" y="279.9">Date of issue</text>
<text x="396" y="279.9">Sheet</text>
</g>
</svg>
